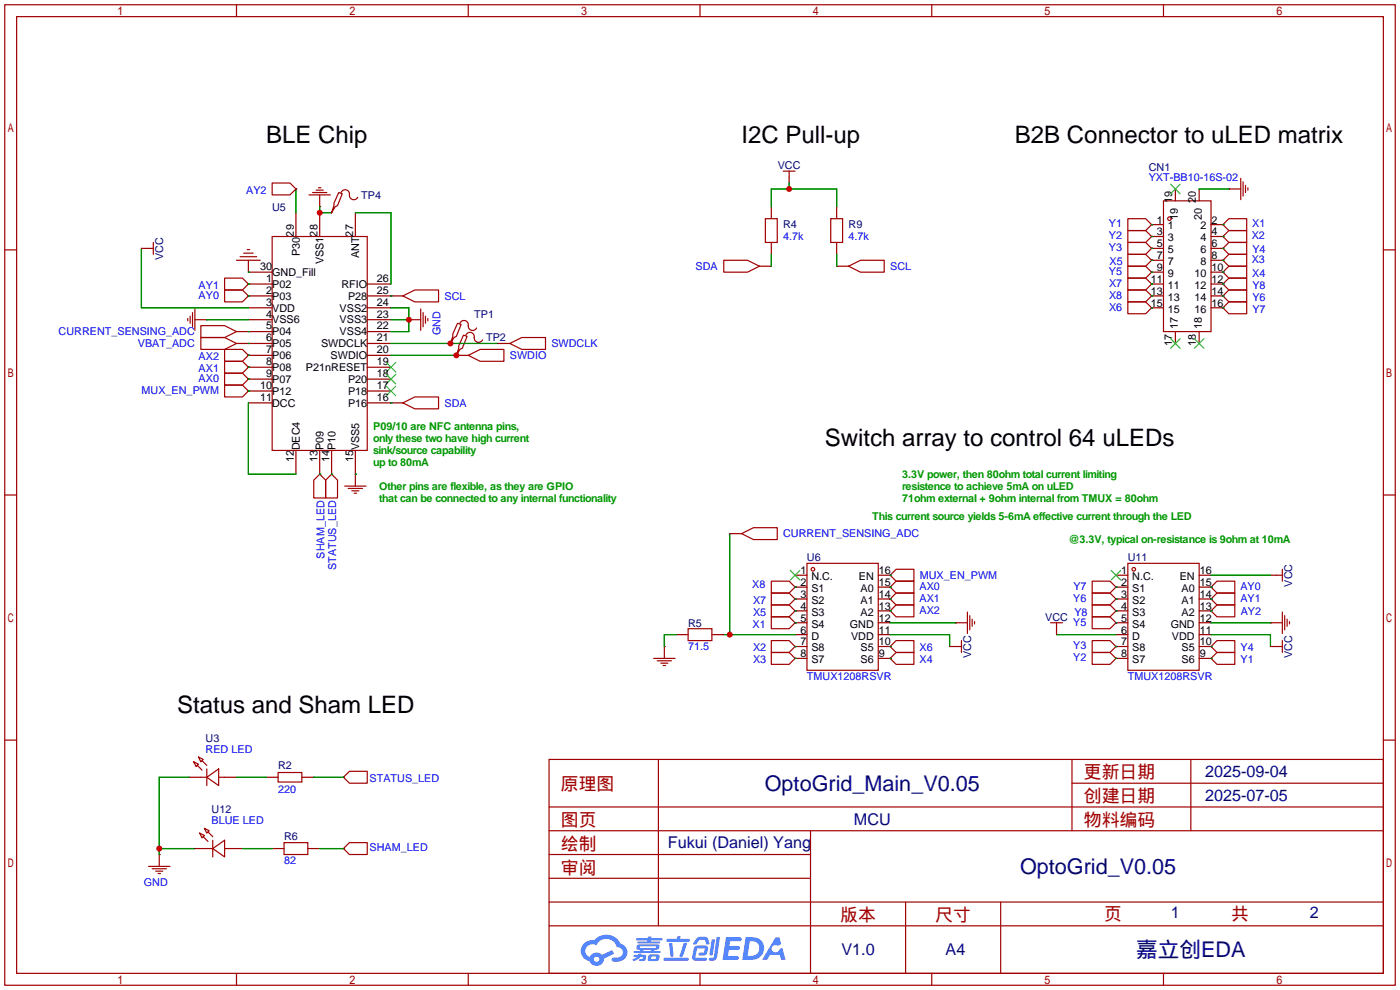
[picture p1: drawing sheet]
<svg xmlns="http://www.w3.org/2000/svg" width="299mm" height="212mm" viewBox="0 0 299 212" stroke-linecap="round" stroke-linejoin="round" font-family="sans-serif">
<g fill="none" stroke="#a10000" stroke-width=".25">
<path d="M1 1h297.2v209.6h-297.2zM3.6 3.6h292.1v204.4h-292.1zM50.5 1v2.6M100.1 1v2.6M149.6 1v2.6M199.1 1v2.6M248.7 1v2.6M1 53.4h2.6M295.7 53.4h2.5M1 105.8h2.6M295.7 105.8h2.5M1 158.2h2.6"/>
<path d="M295.7 158.2h2.5M117.3 162.3h178.4v45.7h-178.4zM117.3 177.5h178.4M117.3 172.5h178.4M140.7 162.3v35.6M173.2 177.5v30.5M229.1 162.3v15.2M229.1 167.4h66.6M254.5 162.3v15.2M117.3 182.6h55.9M117.3 197.9h178.4M117.3 192.8h178.4"/>
<path d="M117.3 187.7h55.9M193.5 192.8v15.2M213.9 192.8v15.2M50.5 208v2.6M100.1 208v2.6M149.6 208v2.6M199.1 208v2.6M248.7 208v2.6"/>
</g>
<g fill="#5487ff">
<path d="M155.2 200.3h2.6a.48 .48 0 0 1 .7 .4 .48 .48 0 0 1-.6 .4h-1.8l-.2 1.1h1.9a.43 .43 0 0 1 .4 .4 .43 .43 0 0 1-.5 .4h-1.9l-.2 1.3h1.7a.45 .45 0 0 1 .5 .2 .45 .45 0 0 1-.1 .6h-3.3z"/>
<path d="M165.7 200.3h.9l.4 1.5-.8 .3a.84 .84 0 0 0-1.2 .3 .84 .84 0 0 0 .4 1.1 .84 .84 0 0 0 1.1-.4l.1-.2 .6-.3 .7 2.5h-1l-.2-1h-2.1l-.6 1h-1.1z"/>
<path d="M152.1 200.8h.7l-.5 3.1a.36 .36 0 0 1-.3 .3 .36 .36 0 0 1-.4-.3z"/>
<path d="M153.2 200.2h.7l-.6 4.3a1.13 1.13 0 0 1-1.8 .6l.2-.4h.7l.2-.2z"/>
<path d="M148.9 200.6l.6-.4h1a.77 .77 0 0 1 .9 .5l.3 1-.2 .2h-.5l-.3-.9-.2-.2-1 .1-.7 1-.6-.1-.1-.2z"/>
<path d="M148.4 202.4l.6-.3h1.7a.81 .81 0 0 1 .7 .5 .81 .81 0 0 1-.2 .8 .81 .81 0 0 1-.9 .8h-.7a.32 .32 0 0 1-.3-.3 .32 .32 0 0 1 .4-.3h.7l.2-.9-1.6 .1-.4 1.8 2.2 .1a.32 .32 0 0 1 .3 .4 .32 .32 0 0 1-.4 .2h-2.2l-.5-.3-.1-.5z"/>
<path d="M141.9 204.7h5a.33 .33 0 0 1 .3 .3 .33 .33 0 0 1-.3 .3h-4.9l-.2-.1z"/>
<path d="M146.1 201.5h.8l-.7 2a.98 .98 0 0 1-.7 1.1l-.3-.3z"/>
<path d="M143 201.6h.7l.3 2.5a.34 .34 0 0 1-.3 .4 .34 .34 0 0 1-.4-.3z"/>
<path d="M142.5 200.7h2.1l.3-.6h.6l-.1 .6h1.7a.32 .32 0 0 1 .4 .3 .32 .32 0 0 1-.4 .3h-4.5l-.2-.2z"/>
<path d="M135.5 204.1h.9l.1-.3h.6v.3h.8a.82 .82 0 0 1-.5 1.3h-.8v-.4l.7-.1 .1-.3a.68 .68 0 0 0-1 .4l-1.1 .4-.1-.4 .9-.5h-.7z"/>
<path d="M136 200.5h2.4l.1-.3h.7v.3h2.2l.2 .3-.2 .2h-2.3v.2h1.8l.2 .3-.2 .1h-4.5l-.1-.4h2l.1-.2h-2.3l-.1-.2z"/>
<path d="M159.4 200.3l-.8 4.9h1.7a2.5 2.5 0 0 0 3-2.5 2.5 2.5 0 0 0-3.1-2.4zM160.3 201.1a1.61 1.61 0 0 1 2 1.5 1.61 1.61 0 0 1-1.8 1.7h-.7z"/>
<path d="M136.2 202a.55 .55 0 0 0-.2 .8 .55 .55 0 0 0 .7 .2l.1 .3h-1.3v.3l5.4 .1 .3-.2-.2-.2h-1.2l.2-.3a.7 .7 0 0 0 .8-.3 .7 .7 0 0 0 0-.8l-4.2-.1zM136.8 202.3l3.3-.1 .1 .1-.2 .3h-3.2zM137.5 203h1.7l-.2 .3h-1.4z"/>
<path d="M138.6 204.2a1.05 1.05 0 0 0 0 1.2 2.91 2.91 0 0 0 2.2-.2 .98 .98 0 0 0 0-1.2h-1.6zM139.2 204.5l.9-.1 .1 .4-.2 .2-.8-.1z"/>
<path d="M124.9 201.6a2.23 2.23 0 0 0-.7 2.3 2.23 2.23 0 0 0 1.8 1.6 1.58 1.58 0 0 0 1.8 .9 1.58 1.58 0 0 0 1.3-1.5l2.2-1.1-.5-.7-2.1 1a1.65 1.65 0 0 0-2.7 .4 1.45 1.45 0 0 1-.8-1.9 1.45 1.45 0 0 1 2-.7l.3 .1a2.3 2.3 0 0 1 2.3-1.3 2.3 2.3 0 0 1 2 1.7 1.12 1.12 0 0 1 1.3 1 1.12 1.12 0 0 1-1.1 1.2h-.7a.45 .45 0 0 0-.6 .4 .45 .45 0 0 0 .5 .5 2.21 2.21 0 0 0 2.2-.5 2.21 2.21 0 0 0 .5-2.3 2.13 2.13 0 0 0-1.3-1.1 3.3 3.3 0 0 0-5.6-.7l-1.1 .1zM127 205a.57 .57 0 0 1 1.1 0 .57 .57 0 0 1-1.1 0z"/>
</g>
<g fill="none" stroke="#a10000" stroke-width=".25">
<path d="M58.2 39.1h3.8l1.2 1.3-1.2 1.3h-3.8zM167.4 36.6h2.5M168.7 36.6v1.2M265.2 38.1v4.6M265.7 38.9v3M266.2 39.6v1.5M31.5 53.1h1.3M32.8 51.8v2.6M48 59.4h3.8l1.3 1.3-1.3 1.3h-3.8zM50.5 55.6h5.1M51.3 54.9h3.6M52.1 54.1h2"/>
<path d="M52.8 53.3h.5M58.2 50.5h20.3v45.8h-20.3zM66 41.7h4.6M66.8 41.1h3M67.6 40.6h1.5M68.1 40.1h.5M68.3 41.7v2.5M72.4 41.1l.8 .3-1.1 2.5-.5 .3-.7 1.3 .5-1.6v-.5zM72.9 41.1a.93 .93 0 0 1 1.1-.5 .93 .93 0 0 1 .7 1.1 .94 .94 0 0 0 .7 1 .94 .94 0 0 0 1.1-.5M154.7 55.6h5.1l2.5 1.3-2.5 1.3h-5.1zM163.6 46.7h2.5v5.1h-2.5zM177.5 46.7h2.6v5.1h-2.6z"/>
<path d="M181.4 56.9l2.5-1.3h5.1v2.6h-5.1zM241 46.7h3.9l1.2 1.3-1.2 1.3h-3.9zM241 56.9h3.9l1.2 1.3-1.2 1.2h-3.9zM241 51.8h3.9l1.2 1.3-1.2 1.3h-3.9zM241 49.3h3.9l1.2 1.2-1.2 1.3h-3.9zM241 54.4h3.9l1.2 1.2-1.2 1.3h-3.9zM241 59.4h3.9l1.2 1.3-1.2 1.3h-3.9zM248.7 42.9h10.1v28h-10.1zM261.4 50.5l1.2-1.2h3.8v2.5h-3.8zM262.6 46.7h3.8v2.6h-3.8l-1.2-1.3zM262.6 51.8h3.8v2.6h-3.8l-1.2-1.3zM262.6 54.4h3.8v2.5h-3.8l-1.2-1.3z"/>
<path d="M262.6 56.9h3.8v2.5h-3.8l-1.2-1.2zM262.6 59.4h3.8v2.6h-3.8l-1.2-1.3zM262.6 40.4h2.6M266.7 40.1v.5M40.1 68.1v.5M40.6 67.6v1.5M41.1 66.8v3M41.7 68.3h2.5M41.7 66v4.6M42.9 69.6h5.1l2.5 1.3-2.5 1.2h-5.1zM42.9 72.1h5.1l2.5 1.3-2.5 1.3h-5.1zM48 62h3.8l1.3 1.2-1.3 1.3h-3.8z"/>
<path d="M48 74.7h3.8l1.3 1.2-1.3 1.3h-3.8zM48 77.2h3.8l1.3 1.3-1.3 1.3h-3.8zM48 79.8h3.8l1.3 1.2-1.3 1.3h-3.8zM86.1 63.2l2.5-1.2h5.1v2.5h-5.1zM87.4 68.3h2.5M89.9 66v4.6M90.4 66.8v3M90.9 67.6v1.5M91.4 68.1v.5M97.8 69.1l.8 .2-1.1 2.6-.5 .2-.7 1.3 .5-1.5v-.5zM98.3 69.1a.93 .93 0 0 1 1.1-.6 .93 .93 0 0 1 .7 1.1 .94 .94 0 0 0 .7 1 .94 .94 0 0 0 1.1-.5M99.1 71.6l.7 .3-1 2.5-.5 .3-.8 1.2 .5-1.5v-.5z"/>
<path d="M99.6 71.6a.93 .93 0 0 1 1.1-.5 .93 .93 0 0 1 .6 1 .94 .94 0 0 0 .7 1 .94 .94 0 0 0 1.1-.5M100.1 75.9l2.5-1.2h5.1v2.5h-5.1zM109 73.4l2.5-1.3h5.1v2.6h-5.1zM241 64.5h3.9l1.2 1.3-1.2 1.3h-3.9zM241 62h3.9l1.2 1.2-1.2 1.3h-3.9zM261.4 63.2l1.2-1.2h3.8v2.5h-3.8zM262.6 64.5h3.8v2.6h-3.8l-1.2-1.3zM48 82.3h3.8l1.3 1.3-1.3 1.2h-3.8zM86.1 86.1l2.5-1.3h5.1v2.6h-5.1zM68.3 101.3l1.3 1.3v3.8h-2.5v-3.8zM70.9 101.3l1.2 1.3v3.8h-2.5v-3.8zM73.7 103.9h4.5"/>
<path d="M74.4 104.4h3.1M75.2 104.9h1.5M75.7 105.4h.5M75.9 101.3v2.6M158.5 114l2.5-1.2h5.1v2.5h-5.1zM142 138.2v2.5M147.1 134.4h5v2.5h-5zM164.8 131.8h3.9l1.2 1.3-1.2 1.3h-3.9zM164.8 129.3h3.9l1.2 1.3-1.2 1.2h-3.9zM164.8 136.9h3.9l1.2 1.3-1.2 1.2h-3.9zM164.8 126.7h3.9l1.2 1.3-1.2 1.3h-3.9zM164.8 139.4h3.9l1.2 1.3-1.2 1.3h-3.9z"/>
<path d="M164.8 124.2h3.9l1.2 1.3-1.2 1.2h-3.9zM172.5 120.4h15.2v22.9h-15.2zM191.5 124.2h3.8v2.5h-3.8l-1.3-1.2zM191.5 126.7h3.8v2.6h-3.8l-1.3-1.3zM191.5 129.3h3.8v2.5h-3.8l-1.3-1.2zM191.5 121.7h3.8v2.5h-3.8l-1.3-1.3zM191.5 139.4h3.8v2.6h-3.8l-1.3-1.3zM191.5 136.9h3.8v2.5h-3.8l-1.3-1.2zM204.2 133.1h2.6M204.2 138.2h1.3M205.5 136.9v2.5M206.8 130.8v4.6"/>
<path d="M207.3 131.6v3M207.8 132.3v1.6M208.3 132.8v.6M224.5 133.1h2.6M225.8 133.1v1.3M233.4 131.8h3.8l1.3 1.3-1.3 1.3h-3.8zM233.4 136.9h3.8l1.3 1.3-1.3 1.2h-3.8zM233.4 129.3h3.8l1.3 1.3-1.3 1.2h-3.8zM233.4 139.4h3.8l1.3 1.3-1.3 1.3h-3.8zM233.4 126.7h3.8l1.3 1.3-1.3 1.3h-3.8zM233.4 124.2h3.8l1.3 1.3-1.3 1.2h-3.8zM241 120.4h15.3v22.9h-15.3z"/>
<path d="M258.8 125.5l1.3-1.3h3.8v2.5h-3.8zM258.8 128l1.3-1.3h3.8v2.6h-3.8zM258.8 130.6l1.3-1.3h3.8v2.5h-3.8zM258.8 138.2l1.3-1.3h3.8v2.5h-3.8zM271.5 133.1h2.6M272.8 138.2h1.3M272.8 122.9h1.3M274.1 121.7v2.5M274.1 130.8v4.6M274.1 136.9v2.5M274.6 131.6v3M275.1 132.3v1.6"/>
<path d="M275.6 132.8v.6M139.7 140.7h4.6M140.5 141.2h3M141.2 141.7h1.5M141.7 142.2h.5M258.8 140.7l1.3-1.3h3.8v2.6h-3.8zM41.4 162.8l1 .5-.5 .5zM42.2 163.6l1 1M42.4 161.8l1 .5-.5 .5zM42.7 178.1l1 .5-.5 .5zM42.9 166.1h1.3M43.2 162.6l1 1"/>
<path d="M43.4 178.8l1 1M43.7 177l1 .5-.5 .6zM44.2 166.1l2.5-1.8v3.6zM44.2 164.3v3.6M44.4 177.8l1.1 1M45.5 179.6v3.5M46.7 166.1h1.3M59.4 165.1h5.1v2h-5.1zM74.7 164.8h3.8v2.6h-3.8l-1.3-1.3zM31.7 185.2h4.6M32.5 185.7h3.1M33.3 186.2h1.5"/>
<path d="M33.8 186.7h.5M34 182.6v2.6M44.2 181.4h1.3M45.5 181.4l2.5-1.8v3.5zM48 181.4h1.3M60.7 180.1h5.1v2.5h-5.1zM74.7 180.1h3.8v2.5h-3.8l-1.3-1.2z"/>
<circle cx="249.9" cy="46.7" r=".38"/>
<circle cx="173.7" cy="121.7" r=".38"/>
<circle cx="242.3" cy="121.7" r=".38"/>
</g>
<g fill="none" stroke="#870000" stroke-width=".25">
<path d="M168.7 37.8v1.3M30.2 53.1h1.3M53.1 55.6v2.6h5.1M63.2 40.4h.1M63.2 45.5v5M68.3 44.2h.1M68.3 45.5v5M70.9 45.2v.3M75.9 45.5v5M162.3 56.9h2.5M164.8 44.2v2.5M164.8 51.8v2.6"/>
<path d="M178.8 56.9h2.6M178.8 44.2v2.5M178.8 51.8v2.6M246.1 48h.1M246.1 58.2h.1M246.1 53.1h.1M246.1 50.5h.1M246.1 55.6h.1M246.1 48h2.6M246.1 50.5h2.6M246.1 53.1h2.6M246.1 55.6h2.6"/>
<path d="M246.1 58.2h2.6M251.2 40.4v2.5M256.3 40.4v2.5M258.8 48h2.6M258.8 50.5h2.6M258.8 53.1h2.6M258.8 55.6h2.6M258.8 58.2h2.6M261.4 48h.1M261.4 50.5h.1M261.4 53.1h.1M261.4 55.6h.1"/>
<path d="M261.4 58.2h.1M262.6 40.4h.1M44.2 68.3h.1M50.5 73.4h7.7M50.5 70.9h7.7M53.1 63.2h.1M53.1 60.7h.1M53.1 75.9h.1M53.1 78.5h.1M53.1 65.8h5.1M53.1 63.2h5.1M53.1 60.7h5.1"/>
<path d="M53.1 78.5h5.1M53.1 75.9h5.1M53.1 68.3h5.1M78.5 65.8h5.1M78.5 63.2h7.6M78.5 60.7h5.1M78.5 78.5h5.1M78.5 75.9h5.1M78.5 73.4h5.1M78.5 70.9h5.1M78.5 68.3h5.1M87.4 68.3h.1"/>
<path d="M96.3 73.2v.2M97.5 75.7v.2h2.6M106.4 73.4h2.6M246.1 65.8h.1M246.1 60.7h.1M246.1 63.2h.1M246.1 65.8h2.6M246.1 63.2h2.6M246.1 60.7h2.6M251.2 70.9v2.5M256.3 70.9v2.5M258.8 65.8h2.6"/>
<path d="M258.8 63.2h2.6M258.8 60.7h2.6M261.4 60.7h.1M261.4 63.2h.1M261.4 65.8h.1M53.1 81h.1M53.1 83.6h.1M53.1 86.1h5.1M53.1 83.6h5.1M53.1 81h5.1M63.2 96.3v5M68.3 96.3v5"/>
<path d="M70.9 96.3v5M75.9 96.3v5M78.5 86.1h7.6M78.5 83.6h5.1M78.5 81h5.1M68.3 101.3h.1M70.9 101.3h.1M75.9 101.3h.1M156 114h2.5M142 138.2h.1M144.5 135.6h2.6M152.1 135.6h2.6"/>
<path d="M169.9 133.1h.1M169.9 130.6h.1M169.9 138.2h.1M169.9 128h.1M169.9 125.5h.1M169.9 122.9h2.6M169.9 125.5h2.6M169.9 128h2.6M169.9 130.6h2.6M169.9 133.1h2.6M169.9 135.6h2.6M169.9 138.2h2.6"/>
<path d="M187.7 122.9h2.5M187.7 125.5h2.5M187.7 128h2.5M187.7 130.6h2.5M187.7 133.1h2.5M187.7 135.6h2.5M187.7 138.2h2.5M190.2 125.5h.1M190.2 128h.1M190.2 130.6h.1M190.2 122.9h.1M190.2 138.2h.1"/>
<path d="M202.9 138.2h1.3M204.2 133.1h.1M225.8 134.4v1.2M238.5 133.1h.1M238.5 138.2h.1M238.5 130.6h.1M238.5 128h.1M238.5 125.5h.1M238.5 122.9h2.5M238.5 125.5h2.5M238.5 128h2.5M238.5 130.6h2.5"/>
<path d="M238.5 133.1h2.5M238.5 135.6h2.5M238.5 138.2h2.5M256.3 122.9h2.5M256.3 125.5h2.5M256.3 128h2.5M256.3 130.6h2.5M256.3 133.1h2.5M256.3 135.6h2.5M256.3 138.2h2.5M258.8 125.5h.1M258.8 128h.1"/>
<path d="M258.8 130.6h.1M258.8 138.2h.1M271.5 133.1h.1M271.5 122.9h1.3M271.5 138.2h1.3M169.9 140.7h.1M169.9 140.7h2.6M187.7 140.7h2.5M190.2 140.7h.1M238.5 140.7h.1M238.5 140.7h2.5M256.3 140.7h2.5"/>
<path d="M258.8 140.7h.1M40.4 166.1h2.5M48 166.1h2.5M56.9 166.1h2.5M64.5 166.1h2.6M73.4 166.1h.1M34 182.6h.1M41.7 181.4h2.5M49.3 181.4h2.5M58.2 181.4h2.5M65.8 181.4h2.5M73.4 181.4h.1"/>
</g>
<g fill="none" stroke="#3c3" stroke-width=".25">
<path d="M250.2 39.4l2 2M252.2 39.4l-2 2M82.5 77.5l2.1 2M84.6 77.5l-2.1 2M250.2 72.4l2 2M252.2 72.4l-2 2M255.3 72.4l2 2M257.3 72.4l-2 2M82.5 80l2.1 2M82.5 82.5l2.1 2.1M84.6 80l-2.1 2M84.6 82.5l-2.1 2.1"/>
<path d="M168.9 121.9l2 2.1M170.9 121.9l-2 2.1M237.5 121.9l2 2.1M239.5 121.9l-2 2.1"/>
</g>
<g fill="none" stroke="#008700" stroke-width=".25">
<path d="M168.7 39.1v1.3M30.2 53.1v12.7h22.9M53.1 58.2h.1M63.2 40.4v5.1M68.3 44.2v1.3h2.6M75.9 45.5h7.7v15.2M164.8 44.2v-3.8h14v3.8M164.8 54.4v2.5M178.8 54.4v2.5M246.1 48h.1M246.1 50.5h.1M246.1 53.1h.1"/>
<path d="M246.1 55.6h.1M246.1 58.2h.1M256.3 40.4h6.3M261.4 48h.1M261.4 50.5h.1M261.4 53.1h.1M261.4 55.6h.1M261.4 58.2h.1M44.2 68.3h8.9M53.1 63.2h.1M53.1 60.7h.1M53.1 70.9h.1"/>
<path d="M53.1 75.9h.1M53.1 78.5h.1M53.1 73.4h.1M83.6 63.2h.1M83.6 75.9h13.9M83.6 73.4h22.8M83.6 68.3h3.8M83.6 65.8h3.8v5.1h-3.8M246.1 60.7h.1M246.1 63.2h.1M246.1 65.8h.1M261.4 60.7h.1"/>
<path d="M261.4 63.2h.1M261.4 65.8h.1M53.1 81h.1M53.1 83.6h.1M53.1 86.1v15.2h10.1M83.6 86.1h.1M68.3 101.3h.1M70.9 101.3h.1M75.9 101.3h.1M156 114v21.6M144.5 135.6h-2.5v2.6M154.7 135.6h15.2"/>
<path d="M169.9 133.1h.1M169.9 138.2h.1M169.9 130.6h.1M169.9 128h.1M169.9 125.5h.1M190.2 125.5h.1M190.2 128h.1M190.2 130.6h.1M190.2 122.9h.1M190.2 138.2h.1M190.2 133.1h14M190.2 135.6h12.7v2.6"/>
<path d="M225.8 135.6h12.7M238.5 133.1h.1M238.5 138.2h.1M238.5 125.5h.1M238.5 128h.1M238.5 130.6h.1M258.8 130.6h.1M258.8 125.5h.1M258.8 128h.1M258.8 138.2h.1M258.8 133.1h12.7M258.8 135.6h12.7v2.6"/>
<path d="M258.8 122.9h12.7M169.9 140.7h.1M190.2 140.7h.1M238.5 140.7h.1M258.8 140.7h.1M40.4 166.1h-6.4v16.5M50.5 166.1h6.4M67.1 166.1h6.3M34 181.4h7.7M51.8 181.4h6.4M68.3 181.4h5.1"/>
</g>
<g fill="#c00">
<circle cx="34" cy="181.4" r=".63"/>
<circle cx="156" cy="135.6" r=".63"/>
<circle cx="97.5" cy="75.9" r=".63"/>
<circle cx="96.3" cy="73.4" r=".63"/>
<circle cx="68.3" cy="45.5" r=".63"/>
<circle cx="87.4" cy="68.3" r=".63"/>
<circle cx="168.7" cy="40.4" r=".63"/>
</g>
<g font-size="5.1">
<text x="56.9" y="30.5">BLE Chip</text>
<text x="158.5" y="30.5">I2C Pull-up</text>
<text x="216.9" y="30.5">B2B Connector to uLED matrix</text>
<text x="176.3" y="95.2">Switch array to control 64 uLEDs</text>
<text x="37.8" y="152.4">Status and Sham LED</text>
</g>
<g font-size="4.6" fill="#000080">
<text x="163.5" y="169">OptoGrid_Main_V0.05</text>
<text x="218" y="186.8">OptoGrid_V0.05</text>
<text x="242.8" y="204.6">嘉立创EDA</text>
</g>
<g font-size="3.8" fill="#a00000">
<text x="231.6" y="166.4">更新日期</text>
<text x="119.9" y="168.9">原理图</text>
<text x="231.6" y="171.5">创建日期</text>
<text x="119.9" y="176.5">图页</text>
<text x="231.6" y="176.5">物料编码</text>
<text x="119.9" y="181.6">绘制</text>
<text x="119.9" y="186.7">审阅</text>
<text x="179.6" y="196.9">版本</text>
<text x="199.9" y="196.9">尺寸</text>
<text x="236" y="196.6">页</text>
<text x="263.1" y="196.6">共</text>
</g>
<g font-size="3.5" fill="#000080">
<text x="257.6" y="166.1">2025-09-04</text>
<text x="257.6" y="171.1">2025-07-05</text>
<text x="182.5" y="176.2">MCU</text>
<text x="142.7" y="181.3">Fukui (Daniel) Yang</text>
<text x="250.2" y="196.3">1</text>
<text x="280" y="196.3">2</text>
<text x="179.8" y="204.2">V1.0</text>
<text x="202.1" y="204.2">A4</text>
</g>
<g font-size="2.3" fill="#00f">
<text x="52.6" y="41.4">AY2</text>
<text x="245.5" y="38.7">YXT-BB10-16S-02</text>
<text x="167.4" y="51.4">4.7k</text>
<text x="181.4" y="51.4">4.7k</text>
<text x="237" y="48.6">Y1</text>
<text x="237" y="53.7">Y3</text>
<text x="237" y="51.1">Y2</text>
<text x="267.5" y="51.1">X2</text>
<text x="267.6" y="48.6">X1</text>
<text x="148.7" y="57.7">SDA</text>
<text x="190.2" y="57.7">SCL</text>
<text x="237" y="58.8">Y5</text>
<text x="237.2" y="56.7">X5</text>
<text x="267.5" y="56.2">X3</text>
<text x="267.6" y="59.2">X4</text>
<text x="267.7" y="54.1">Y4</text>
<text x="42.5" y="63.8">AY0</text>
<text x="42.5" y="61.7">AY1</text>
<text x="95" y="64.1">SCL</text>
<text x="237" y="61.3">X7</text>
<text x="237" y="63.8">X8</text>
<text x="267.7" y="61.7">Y8</text>
<text x="267.7" y="64.3">Y6</text>
<text x="12.5" y="71.7">CURRENT_SENSING_ADC</text>
<text x="94.1" y="71.6" transform="rotate(-90 94.1 71.6)">GND</text>
<text x="237" y="66.4">X6</text>
<text x="267.7" y="66.8">Y7</text>
<text x="29.5" y="74.2">VBAT_ADC</text>
<text x="42.5" y="77">AX2</text>
<text x="109" y="76.8">SWDIO</text>
<text x="117.9" y="74.2">SWDCLK</text>
<text x="42.5" y="79.5">AX1</text>
<text x="42.5" y="81.6">AX0</text>
<text x="30.3" y="84.2">MUX_EN_PWM</text>
<text x="95" y="86.9">SDA</text>
<text x="69.3" y="119.4" transform="rotate(-90 69.3 119.4)">SHAM_LED</text>
<text x="167.4" y="114.9">CURRENT_SENSING_ADC</text>
<text x="71.9" y="121.8" transform="rotate(-90 71.9 121.8)">STATUS_LED</text>
<text x="160.8" y="125.7">X8</text>
<text x="196.6" y="123.7">MUX_EN_PWM</text>
<text x="161" y="131.6">X5</text>
<text x="161" y="129">X7</text>
<text x="196.5" y="126.1">AX0</text>
<text x="196.5" y="128.6">AX1</text>
<text x="196.5" y="131.1">AX2</text>
<text x="229.4" y="128.6">Y6</text>
<text x="229.4" y="126.1">Y7</text>
<text x="229.6" y="131.6">Y8</text>
<text x="265.1" y="126.1">AY0</text>
<text x="265.1" y="128.6">AY1</text>
<text x="265.2" y="131.4">AY2</text>
<text x="160.8" y="134.1">X1</text>
<text x="229.4" y="133.7">Y5</text>
<text x="147.1" y="139">71.5</text>
<text x="161" y="139.2">X2</text>
<text x="161" y="141.7">X3</text>
<text x="196.5" y="141.7">X4</text>
<text x="196.5" y="139.2">X6</text>
<text x="229.4" y="138.8">Y3</text>
<text x="229.4" y="141.3">Y2</text>
<text x="265.1" y="139.2">Y4</text>
<text x="265.1" y="141.7">Y1</text>
<text x="172.5" y="145.3">TMUX1208RSVR</text>
<text x="241" y="145.3">TMUX1208RSVR</text>
<text x="44" y="160.9">RED LED</text>
<text x="79" y="167.2">STATUS_LED</text>
<text x="59.4" y="169.5">220</text>
<text x="45.2" y="176.2">BLUE LED</text>
<text x="60.7" y="184.7">82</text>
<text x="79" y="182">SHAM_LED</text>
<text x="30.7" y="189.4">GND</text>
</g>
<g font-size="2.3" fill="#000080">
<text x="166.2" y="36.1">VCC</text>
<text x="245.5" y="36.6">CN1</text>
<text x="58.2" y="45">U5</text>
<text x="77.2" y="42.5">TP4</text>
<text x="167.4" y="48.8">R4</text>
<text x="181.4" y="48.8">R9</text>
<text x="34.8" y="55.5" transform="rotate(-90 34.8 55.5)">VCC</text>
<text x="101.3" y="67.9">TP1</text>
<text x="103.9" y="72.9">TP2</text>
<text x="172.5" y="119.9">U6</text>
<text x="241" y="119.9">U11</text>
<text x="276.1" y="125.4" transform="rotate(-90 276.1 125.4)">VCC</text>
<text x="147.1" y="133.9">R5</text>
<text x="223.4" y="132.6">VCC</text>
<text x="207.6" y="140.6" transform="rotate(-90 207.6 140.6)">VCC</text>
<text x="276.1" y="140.6" transform="rotate(-90 276.1 140.6)">VCC</text>
<text x="44" y="158.6">U3</text>
<text x="59.4" y="164.4">R2</text>
<text x="45.2" y="173.8">U12</text>
<text x="60.7" y="179.6">R6</text>
</g>
<g font-size="2.3">
<text x="247.3" y="47.8">1</text>
<text x="250.5" y="43.3" transform="rotate(-90 250.5 43.3)">19</text>
<text x="251.8" y="46.9" transform="rotate(-90 251.8 46.9)">19</text>
<text x="255.6" y="43.3" transform="rotate(-90 255.6 43.3)">20</text>
<text x="256.8" y="46.9" transform="rotate(-90 256.8 46.9)">20</text>
<text x="259" y="47.8">2</text>
<text x="62.8" y="50.5" transform="rotate(-90 62.8 50.5)">29</text>
<text x="67.9" y="50.5" transform="rotate(-90 67.9 50.5)">28</text>
<text x="75.5" y="50.5" transform="rotate(-90 75.5 50.5)">27</text>
<text x="247.3" y="50.3">3</text>
<text x="247.3" y="52.9">5</text>
<text x="249.6" y="49">1</text>
<text x="249.6" y="51.6">3</text>
<text x="256.6" y="51.6">4</text>
<text x="256.6" y="49">2</text>
<text x="259" y="52.9">6</text>
<text x="259" y="50.3">4</text>
<text x="55.6" y="57.7">30</text>
<text x="58.2" y="59">GND_Fill</text>
<text x="64.1" y="54.7" transform="rotate(-90 64.1 54.7)">P30</text>
<text x="69.1" y="56.5" transform="rotate(-90 69.1 56.5)">VSS1</text>
<text x="76.8" y="55.2" transform="rotate(-90 76.8 55.2)">ANT</text>
<text x="247.3" y="55.4">7</text>
<text x="247.3" y="57.9">9</text>
<text x="249.6" y="54.1">5</text>
<text x="249.6" y="56.7">7</text>
<text x="249.6" y="59.2">9</text>
<text x="255.3" y="59.2">10</text>
<text x="256.6" y="56.7">8</text>
<text x="256.6" y="54.1">6</text>
<text x="259" y="57.9">10</text>
<text x="259" y="55.4">8</text>
<text x="56.9" y="65.3">3</text>
<text x="56.9" y="62.8">2</text>
<text x="56.9" y="60.2">1</text>
<text x="58.2" y="64.1">P03</text>
<text x="58.2" y="61.5">P02</text>
<text x="73" y="61.5">RFIO</text>
<text x="74.4" y="64.1">P28</text>
<text x="80.5" y="60.2">26</text>
<text x="80.5" y="62.8">25</text>
<text x="80.5" y="65.3">24</text>
<text x="246" y="60.5">11</text>
<text x="246" y="63">13</text>
<text x="246" y="65.6">15</text>
<text x="249.6" y="61.7">11</text>
<text x="249.6" y="64.3">13</text>
<text x="255.3" y="64.3">14</text>
<text x="255.3" y="61.7">12</text>
<text x="259" y="65.6">16</text>
<text x="259" y="63">14</text>
<text x="259" y="60.5">12</text>
<text x="56.9" y="70.4">5</text>
<text x="56.9" y="67.9">4</text>
<text x="58.2" y="71.7">P04</text>
<text x="58.2" y="69.1">VSS6</text>
<text x="58.2" y="66.6">VDD</text>
<text x="72.6" y="66.6">VSS2</text>
<text x="72.6" y="69.1">VSS3</text>
<text x="72.6" y="71.7">VSS4</text>
<text x="80.5" y="67.9">23</text>
<text x="80.5" y="70.4">22</text>
<text x="249.6" y="66.8">15</text>
<text x="251.8" y="70.4" transform="rotate(-90 251.8 70.4)">17</text>
<text x="255.3" y="66.8">16</text>
<text x="256.8" y="70.4" transform="rotate(-90 256.8 70.4)">18</text>
<text x="56.9" y="75.5">7</text>
<text x="56.9" y="72.9">6</text>
<text x="58.2" y="76.8">P06</text>
<text x="58.2" y="74.2">P05</text>
<text x="68.6" y="74.2">SWDCLK</text>
<text x="70.7" y="76.8">SWDIO</text>
<text x="80.5" y="72.9">21</text>
<text x="80.5" y="75.5">20</text>
<text x="250.5" y="74" transform="rotate(-90 250.5 74)">17</text>
<text x="255.6" y="74" transform="rotate(-90 255.6 74)">18</text>
<text x="55.6" y="83.1">10</text>
<text x="56.9" y="80.6">9</text>
<text x="56.9" y="78">8</text>
<text x="58.2" y="81.8">P07</text>
<text x="58.2" y="79.3">P08</text>
<text x="65.4" y="79.3">P21nRESET</text>
<text x="74.4" y="81.8">P20</text>
<text x="80.5" y="78">19</text>
<text x="80.5" y="80.6">18</text>
<text x="80.5" y="83.1">17</text>
<text x="55.6" y="85.6">11</text>
<text x="58.2" y="86.9">DCC</text>
<text x="58.2" y="84.4">P12</text>
<text x="74.4" y="84.4">P18</text>
<text x="74.4" y="86.9">P16</text>
<text x="80.5" y="85.6">16</text>
<text x="62.8" y="98.8" transform="rotate(-90 62.8 98.8)">12</text>
<text x="64.1" y="96.3" transform="rotate(-90 64.1 96.3)">DEC4</text>
<text x="67.9" y="98.8" transform="rotate(-90 67.9 98.8)">13</text>
<text x="69.1" y="96.3" transform="rotate(-90 69.1 96.3)">P09</text>
<text x="70.4" y="98.8" transform="rotate(-90 70.4 98.8)">14</text>
<text x="71.7" y="96.3" transform="rotate(-90 71.7 96.3)">P10</text>
<text x="75.5" y="98.8" transform="rotate(-90 75.5 98.8)">15</text>
<text x="76.8" y="96.3" transform="rotate(-90 76.8 96.3)">VSS5</text>
<text x="171.1" y="122.7">1</text>
<text x="171.1" y="125.2">2</text>
<text x="173.4" y="124">N.C.</text>
<text x="183.6" y="124">EN</text>
<text x="187.8" y="125.2">15</text>
<text x="187.8" y="122.7">16</text>
<text x="239.6" y="122.7">1</text>
<text x="239.6" y="125.2">2</text>
<text x="242" y="124">N.C.</text>
<text x="252.1" y="124">EN</text>
<text x="256.4" y="125.2">15</text>
<text x="256.4" y="122.7">16</text>
<text x="171.1" y="127.8">3</text>
<text x="171.1" y="130.3">4</text>
<text x="173.4" y="126.5">S1</text>
<text x="173.4" y="129.1">S2</text>
<text x="173.4" y="131.6">S3</text>
<text x="183.9" y="131.6">A2</text>
<text x="183.9" y="129.1">A1</text>
<text x="183.9" y="126.5">A0</text>
<text x="187.8" y="130.3">13</text>
<text x="187.8" y="127.8">14</text>
<text x="239.6" y="127.8">3</text>
<text x="239.6" y="130.3">4</text>
<text x="242" y="126.5">S1</text>
<text x="242" y="129.1">S2</text>
<text x="242" y="131.6">S3</text>
<text x="252.5" y="131.6">A2</text>
<text x="252.5" y="129.1">A1</text>
<text x="252.5" y="126.5">A0</text>
<text x="256.4" y="130.3">13</text>
<text x="256.4" y="127.8">14</text>
<text x="171.1" y="132.9">5</text>
<text x="171.1" y="135.4">6</text>
<text x="171.1" y="137.9">7</text>
<text x="173.4" y="134.1">S4</text>
<text x="173.4" y="136.7">D</text>
<text x="181.6" y="134.1">GND</text>
<text x="181.9" y="136.7">VDD</text>
<text x="187.8" y="137.9">10</text>
<text x="187.8" y="135.4">11</text>
<text x="187.8" y="132.9">12</text>
<text x="239.6" y="132.9">5</text>
<text x="239.6" y="135.4">6</text>
<text x="239.6" y="137.9">7</text>
<text x="242" y="134.1">S4</text>
<text x="242" y="136.7">D</text>
<text x="250.2" y="134.1">GND</text>
<text x="250.5" y="136.7">VDD</text>
<text x="256.4" y="137.9">10</text>
<text x="256.4" y="135.4">11</text>
<text x="256.4" y="132.9">12</text>
<text x="171.1" y="140.5">8</text>
<text x="173.4" y="139.2">S8</text>
<text x="173.4" y="141.8">S7</text>
<text x="183.9" y="141.8">S6</text>
<text x="183.9" y="139.2">S5</text>
<text x="187.8" y="140.5">9</text>
<text x="239.6" y="140.5">8</text>
<text x="242" y="139.2">S8</text>
<text x="242" y="141.8">S7</text>
<text x="252.5" y="141.8">S6</text>
<text x="252.5" y="139.2">S5</text>
<text x="256.4" y="140.5">9</text>
</g>
<g font-size="2.3" fill="#090">
<text x="79.8" y="92">P09/10 are NFC antenna pins,</text>
<text x="79.8" y="94.5">only these two have high current</text>
<text x="79.8" y="97.1">sink/source capability</text>
<text x="79.8" y="99.6">up to 80mA</text>
<text x="81" y="104.7">Other pins are flexible, as they are GPIO</text>
<text x="81" y="107.2">that can be connected to any internal functionality</text>
<text x="192.8" y="102.2">3.3V power, then 80ohm total current limiting</text>
<text x="192.8" y="104.7">resistence to achieve 5mA on uLED</text>
<text x="192.8" y="107.2">71ohm external + 9ohm internal from TMUX = 80ohm</text>
<text x="186.4" y="111">This current source yields 5-6mA effective current through the LED</text>
<text x="228.3" y="116.1">@3.3V, typical on-resistance is 9ohm at 10mA</text>
</g>
</svg>
